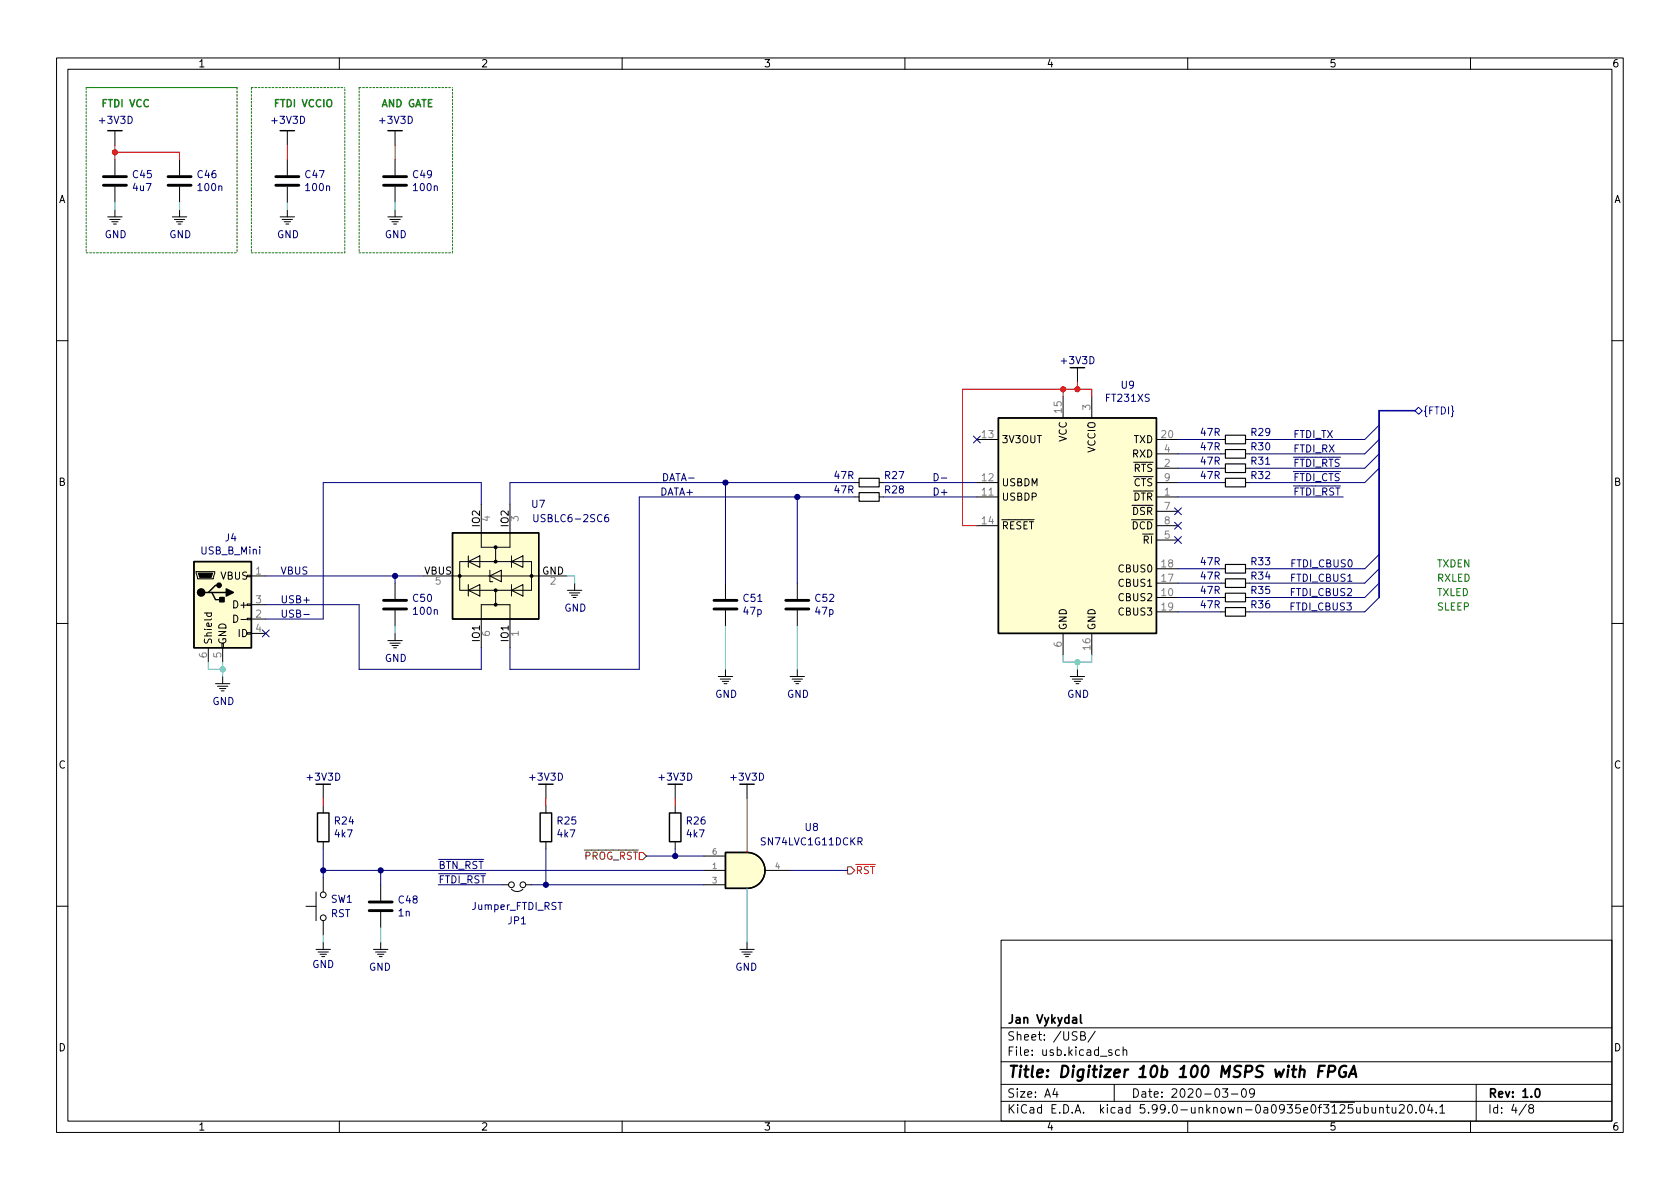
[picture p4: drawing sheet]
<svg xmlns="http://www.w3.org/2000/svg" width="297mm" height="210mm" viewBox="0 0 297 210" stroke-linecap="round" stroke-linejoin="round" font-family="sans-serif">
<g fill="none" stroke="#000" stroke-width=".18">
<path d="M10 10.2h277v190.1h-277zM12 12.2h273v186.1h-273zM60 10.2v2M110 10.2v2M160 10.2v2M210 10.2v2M260 10.2v2M19 38.3h2.6M19.4 38.8h1.8M19.8 39.2h1.1M20.1 39.6h.5M20.3 23.1v2.5"/>
<path d="M20.3 28.2v2.8M20.3 33v2.8M20.3 37.1v1.2M30.5 38.3h2.5M30.8 38.8h1.9M31.2 39.2h1.1M31.5 39.6h.5M31.7 28.2v2.8M31.7 33v2.8M31.7 37.1v1.2M49.5 38.3h2.6M49.9 38.8h1.8"/>
<path d="M50.2 39.2h1.2M50.5 39.6h.6M50.8 23.1v2.5M50.8 28.2v2.8M50.8 33v2.8M50.8 37.1v1.2M68.6 38.3h2.5M68.9 38.8h1.9M69.3 39.2h1.1M69.6 39.6h.5M69.8 23.1v2.5M69.8 28.2v2.8"/>
<path d="M69.8 33v2.8M69.8 37.1v1.2M10 60.2h2M172.7 77.7h3.8M188 70.1v3.8M190.5 65v2.6M193 70.1v3.8M204.5 77.7h3.8M215.9 77.7h.8M220.2 77.7h.8M285 60.2h2M81.3 99.3h12.7v5.1h-12.7z"/>
<path d="M82.8 99.3l2-1v2zM82.8 98.3v2M85.1 89.1v7.7h2.5v2.5M90.2 89.1v7.7h-2.6M90.4 99.3l2.1-1v2zM90.4 98.3v2M151.1 87.9h.8M151.1 85.3h.8M155.4 87.9h.8M155.4 85.3h.8M172.7 87.9h3.8M172.7 85.3h3.8"/>
<path d="M172.7 93h3.8M204.5 87.9h3.8M204.5 85.3h3.8M204.5 93h3.8M204.5 82.8h3.8M204.5 80.3h3.8M204.5 95.5h3.8M204.5 90.4h3.8M215.9 85.3h.8M215.9 82.8h.8M215.9 80.3h.8M220.2 85.3h.8"/>
<path d="M220.2 82.8h.8M220.2 80.3h.8M10 110.2h2M34.7 101.1h3.3v.2l-.3 1.1h-2.8zM36.1 108.4h1.3M36.6 108.4v.4l.2 .2 .5-.1v-.5M36.8 114.5v2.6M39.4 114.5v2.6M39.4 119.6v1.3M41.3 108.8a.64 .64 0 0 1 .8 .6 .64 .64 0 0 1-.8 .6zM43.7 101.7h.7v.3h-.7zM44.4 106.9h2.6"/>
<path d="M44.4 101.8h2.6M44.4 109.5h2.6M44.4 112h2.6M68.6 113.3h2.5M68.9 113.7h1.9M69.3 114.1h1.1M69.6 114.5h.5M69.8 103.1v2.8M69.8 107.9v2.8M69.8 112v1.3M74.9 101.8h25.4M82.8 104.4l2-1v2z"/>
<path d="M82.8 103.4v2M86.6 101.8l2-1v2.1zM86.6 100.8v2.1h.5M87.6 104.4v2.5h-2.5v7.6M87.6 106.9h2.6v7.6M90.4 104.4l2.1-1v2zM90.4 103.4v2M100.3 104.4h2.6M100.7 104.8h1.8M101 105.3h1.2M101.3 105.7h.6M101.6 103.1v1.3"/>
<path d="M127 119.6h2.5M128.3 103.1v2.8M128.3 107.9v2.8M128.3 118.4v1.2M139.7 119.6h2.5M141 103.1v2.8M141 107.9v2.8M141 118.4v1.2M188 112v3.8M189.2 119.6h2.6M190.5 118.4v1.2M193 112v3.8"/>
<path d="M204.5 105.7h3.8M204.5 103.1h3.8M204.5 100.6h3.8M204.5 108.2h3.8M215.9 105.7h.8M215.9 103.1h.8M215.9 100.6h.8M215.9 108.2h.8M220.2 105.7h.8M220.2 103.1h.8M220.2 100.6h.8M220.2 108.2h.8"/>
<path d="M285 110.2h2M38.1 120.9h2.5M38.5 121.4h1.8M38.8 121.8h1.1M39.1 122.2h.5M57.1 138.7v2.5M96.5 138.7v2.5M119.4 138.7v2.5M127.4 120.1h1.8M127.7 120.5h1.1M128 120.9h.5M132.1 138.7v2.5"/>
<path d="M140.1 120.1h1.8M140.4 120.5h1.1M140.7 120.9h.5M189.6 120.1h1.8M189.9 120.5h1.2M190.2 120.9h.6M55.9 157.7v5.1M57.1 142.5v1.3M57.1 148.8v1.3M57.1 155.2v2.5M67.3 156.5v2.8M88.9 156.5h1"/>
<path d="M90.4 157.2a1.45 1.45 0 0 0 2.1 0M93 156.5h1M96.5 142.5v1.3M96.5 148.8v1.3M119.4 142.5v1.3M119.4 148.8v1.3M124.5 156.5h3.8M124.5 153.9h3.8M124.5 151.4h3.8M135.3 153.9h4.4M10 160.2h2M54.1 160.3h1.8"/>
<path d="M55.9 167.9h2.5M56.2 168.3h1.9M56.6 168.8h1.1M56.9 169.2h.5M57.1 162.8v2.5M57.1 166.6v1.3M66 167.9h2.6M66.4 168.3h1.8M66.8 168.8h1.1M67.1 169.2h.5M67.3 161.3v2.8M67.3 166.6v1.3"/>
<path d="M130.8 167.9h2.5M131.2 168.3h1.8M131.5 168.8h1.1M131.8 169.2h.5M132.1 166.6v1.3M177 166.3h108v32h-108zM285 160.2h2M60 198.3v2M110 198.3v2M160 198.3v2M177 194.8h108M177 191.8h108"/>
<path d="M177 187.8h108M177 181.8h108M186.5 192.5l-.4 1h1M186.9 193v1M191.1 183.1h.5l.2-.1 .1-.3-.2-.2-.6-.1v1.5h.5l.3-.3a.39 .39 0 0 0-.3-.5M193.6 182.4l-1.2 1.9M196.6 185.7l-.4-.1-.2 .2 .1 .3 .5 .1v.4h-.6M197 191.8v3M197.9 185.7l-.4-.1-.3 .3v.4l.2 .3h.5M198.6 185.8l.2-.2 .3 .1 .1 .9M198.6 185.1v1.5M210 198.3v2"/>
<path d="M216.1 192.5h1l-.5 .6 .4 .1v.7l-.2 .1h-.4l-.3-.1M217.7 193.5h1.2M219.7 192.6l.2-.1a.81 .81 0 0 1 .5 .7 .81 .81 0 0 1-.3 .8h-.1a.81 .81 0 0 1-.6-.6 .81 .81 0 0 1 .3-.8zM221.8 193.2l-.3 .3-.4-.1-.2-.2 .2-.6 .4-.1 .2 .2a.99 .99 0 0 1-.3 1.3h-.3M242.6 195.8v1h.4l.2-.1M243.2 195.8v1M243.9 196l.2-.2 .4 .1 .1 .9M243.9 195.8v1M245.1 195.8h.5M245.3 195.3v1.3l.3 .2M246.1 195.8l.1 1h.4l.2-.1M246.8 195.8v1"/>
<path d="M247.4 195.5l.6-.2 .2 .2 .1 .3-.9 1h.9M249 195.5l.2-.2a.81 .81 0 0 1 .6 .7 .81 .81 0 0 1-.3 .8h-.1a.81 .81 0 0 1-.4-1.3zM250.4 196.7v.1M251.2 195.4l.2-.1a.81 .81 0 0 1 .5 .7 .81 .81 0 0 1-.3 .8h-.1a.81 .81 0 0 1-.6-.6 .81 .81 0 0 1 .3-.8zM252.8 195.3l-.4 1h1M253.1 195.8v1M253.9 196.7v.1M254.6 195.8l.4-.5v1.5M254.6 196.8h.8M260 198.3v2M261 191.8v6.5M269.9 195.3l-1.3 1.9"/>
<path d="M270.6 196l-.3-.3 .1-.2 .2-.2 .4 .1 .2 .2-.1 .2-.7 .2-.1 .3v.2l.3 .3h.4l.2-.3-.1-.4-.2-.1"/>
<circle cx="57.2" cy="158.2" r=".51"/>
<circle cx="90.4" cy="156.5" r=".51"/>
<circle cx="92.5" cy="156.5" r=".51"/>
<circle cx="57.2" cy="162.3" r=".51"/>
</g>
<path d="M191.1 179.4v1.3l.2 .2M271.6 192.6l.2-.1a.82 .82 0 0 1 .6 .7 .82 .82 0 0 1-.3 .8h-.2a.81 .81 0 0 1-.6-.6 .81 .81 0 0 1 .3-.8z" fill="none" stroke="#000" stroke-width=".3"/>
<path d="M233.2 189.4h.6M234.2 188.5h-.9l-.3 2M234.9 189.5h.7a.55 .55 0 0 0 .5-.5 .55 .55 0 0 0-.3-.5h-.8l-.2 2M238 188.6a1.02 1.02 0 0 0-1.2 .6 1.02 1.02 0 0 0 .5 1.3l.6-.2 .1-.7h-.4M238.5 190.5l.9-2 .4 2M238.7 189.9h1" fill="none" stroke="#000" stroke-width=".4"/>
<g fill="none" stroke="#000" stroke-width=".51">
<path d="M18.3 32.8h4.1M18.3 31.2h4.1M29.7 32.8h4.1M29.7 31.2h4.1M48.8 32.8h4M48.8 31.2h4M67.8 32.8h4.1M67.8 31.2h4.1M67.8 107.7h4.1M67.8 106.2h4.1M126.2 107.7h4.1M126.2 106.2h4.1"/>
<path d="M138.9 107.7h4.1M138.9 106.2h4.1M65.3 159.5h4M65.3 161h4"/>
</g>
<g fill="none" stroke="#000" stroke-width=".25">
<path d="M19 23.1h2.6M49.5 23.1h2.6M68.6 23.1h2.5M176.5 73.9h28v38.1h-28zM34.3 99.3h10.1v15.2h-10.1zM80 94.2h15.2v15.3h-15.2zM36.8 104.8h.7l.6 1.2h1.3M37.5 104.8h2.5M38.7 103.5h-.6l-1.3 1.3h-.6M56.1 143.8h2.1v5h-2.1zM95.5 143.8h2v5h-2zM118.4 143.8h2v5h-2z"/>
<path d="M128.3 150.7h3.8a3.2 3.2 0 0 1 3.2 3.2 3.2 3.2 0 0 1-3.2 3.2h-3.8z"/>
</g>
<g fill="#fffed0" stroke="#fffed0" stroke-width=".18">
<path d="M176.5 73.9h28v38.1h-28z"/>
<path d="M80 94.2h15.2v15.3h-15.2z"/>
<path d="M34.3 99.3h10.1v15.2h-10.1z"/>
<path d="M132.1 150.7a3.2 3.2 0 0 1 3.2 3.2 3.2 3.2 0 0 1-3.2 3.2z"/>
<path d="M128.3 150.7h3.8v6.4h-3.8z"/>
</g>
<path d="M216.7 77h3.5v1.5h-3.5zM216.7 79.5h3.5v1.5h-3.5zM151.9 87.1h3.5v1.5h-3.5zM151.9 84.6h3.5v1.5h-3.5zM216.7 84.6h3.5v1.5h-3.5zM216.7 82h3.5v1.6h-3.5zM216.7 99.8h3.5v1.5h-3.5zM216.7 102.4h3.5v1.5h-3.5zM216.7 104.9h3.5v1.5h-3.5zM216.7 107.4h3.5v1.6h-3.5z" fill="none" stroke="#000" stroke-width=".2"/>
<g fill="#000" stroke="#000" stroke-width=".18">
<path d="M35.1 101.3h2.5l-.3 .8h-2z"/>
<circle cx="87.6" cy="99.3" r=".25"/>
<circle cx="87.6" cy="96.8" r=".25"/>
<circle cx="81.3" cy="101.8" r=".25"/>
<circle cx="87.6" cy="106.9" r=".25"/>
<circle cx="87.6" cy="104.4" r=".25"/>
<circle cx="94" cy="101.8" r=".25"/>
</g>
<path d="M172.1 77.1l1.2 1.2M173.3 77.1l-1.2 1.2M94.4 91v1l.2 .3h.3l.2-.3v-1M107.5 91l-.4 .1a.86 .86 0 0 0 0 1.2l.5-.2v-.4l-.2-.2h-.4l-.1 .2M207.7 94.9l1.2 1.2M207.7 92.3l1.2 1.3M207.7 89.8l1.2 1.2M208.9 94.9l-1.2 1.2M208.9 92.3l-1.2 1.3M208.9 89.8l-1.2 1.2M46.4 111.4l1.2 1.2M47.6 111.4l-1.2 1.2" fill="none" stroke="#000084" stroke-width=".18"/>
<g fill="#000" stroke="#000" stroke-width=".25">
<path d="M38.9 105.7h.7v.7h-.7zM40 104.1l1.3 .7-1.3 .6z"/>
<circle cx="35.6" cy="104.8" r=".63"/>
<circle cx="38.7" cy="103.5" r=".38"/>
</g>
<path d="M250.2 72.6l.6-.6 .7 .6-.7 .7z" fill="none" stroke="#00f" stroke-width=".18"/>
<path d="M149.9 153.3h.6l.6 .6-.6 .7h-.6z" fill="none" stroke="#800000" stroke-width=".18"/>
<g fill="none" stroke="#000080" stroke-width=".18">
<path d="M208.3 77.7h7.6M243.8 77.7l-2.5 2.6h-20.3M243.8 75.2l-2.5 2.5h-20.3M85.1 89.1v-3.8h-28v24.2h-10.1M128.3 85.3v17.8M141 87.9v15.2M151.1 87.9h-38.1v30.5h-22.8v-3.9M151.1 85.3h-60.9v3.8M156.2 85.3h16.5M156.2 87.9h16.5M165.2 83.7a.64 .64 0 0 1 .7 .7 .64 .64 0 0 1-.7 .6zM166.4 84.5h1"/>
<path d="M208.3 85.3h7.6M208.3 82.8h7.6M208.3 80.3h7.6M208.3 87.9h29.2M243.8 98l-2.5 2.6h-20.3M243.8 82.8l-2.5 2.5h-20.3M243.8 80.3l-2.5 2.5h-20.3M47 106.9h16.5v11.5h21.6v-3.9M47 101.8h27.9M53.7 108.7h1M69.8 101.8v1.3M208.3 100.6h7.6"/>
<path d="M208.3 105.7h7.6M208.3 108.2h7.6M208.3 103.1h7.6M243.8 103.1l-2.5 2.6h-20.3M243.8 105.7l-2.5 2.5h-20.3M243.8 100.6l-2.5 2.5h-20.3M57.1 153.9h67.4M57.1 150.1v5.1M67.3 153.9v2.6M77.5 156.5h11.4M94 156.5h30.5M96.5 150.1v6.4"/>
<path d="M114.3 151.4h10.2M119.4 150.1v1.3M139.7 153.9h10.2"/>
</g>
<path d="M15.2 15.5v29.2M41.9 15.5v29.2M44.4 15.5v29.2M44.4 15.5h16.6M63.5 15.5h16.5M63.5 15.5v29.2M15.2 44.7h26.7M44.4 44.7h16.6M61 44.7v-29.2M63.5 44.7h16.5M80 44.7v-29.2" fill="none" stroke="#008000" stroke-width=".18" stroke-dasharray=".3 .3"/>
<path d="M15.2 15.5h26.7" fill="none" stroke="#008000" stroke-width=".18"/>
<path d="M250.2 72.6h-6.4v33.1" fill="none" stroke="#00f" stroke-width=".3"/>
<path d="M20.3 26.9h11.4v1.3M20.3 25.6v2.6M50.8 25.6v2.6M69.8 25.6v2.6M188 68.8v1.3M190.5 67.6v1.2M193 70.1v-1.3h-22.8v24.2h2.5M57.1 141.2v1.3M96.5 141.2v1.3M119.4 141.2v1.3M132.1 141.2v9.5" fill="none" stroke="#f00" stroke-width=".18"/>
<g fill="none" stroke="#1ec7ff" stroke-width=".18">
<path d="M20.3 35.8v1.3M31.7 35.8v1.3M50.8 35.8v1.3M69.8 35.8v1.3M36.8 117.1v1.3h2.6M39.4 117.1v2.5M69.8 110.7v1.3M100.3 101.8h1.3v1.3M128.3 110.7v7.7M141 110.7v7.7M188 115.8v1.3h5v-1.3M190.5 117.1v1.3"/>
<path d="M132.1 157.1v9.5M57.1 165.3v1.3M67.3 164.1v2.5"/>
</g>
<g fill="#f00" stroke="#f00" stroke-width=".18">
<circle cx="20.3" cy="26.9" r=".46"/>
<circle cx="188" cy="68.8" r=".46"/>
<circle cx="190.5" cy="68.8" r=".46"/>
</g>
<g fill="#1ec7ff" stroke="#1ec7ff" stroke-width=".18">
<circle cx="190.5" cy="117.1" r=".46"/>
<circle cx="39.4" cy="118.4" r=".46"/>
</g>
<g fill="#000080" stroke="#000080" stroke-width=".18">
<circle cx="96.5" cy="156.5" r=".46"/>
<circle cx="67.3" cy="153.9" r=".46"/>
<circle cx="119.4" cy="151.4" r=".46"/>
<circle cx="57.1" cy="153.9" r=".46"/>
<circle cx="128.3" cy="85.3" r=".46"/>
<circle cx="141" cy="87.9" r=".46"/>
<circle cx="69.8" cy="101.8" r=".46"/>
</g>
<text font-size="2.8" x="178" y="190.6">Title: Digitizer 10b 100 MSPS with FPGA</text>
<g font-size="2.1">
<text x="178" y="184">Sheet: /USB/</text>
<text x="178" y="181">Jan Vykydal</text>
<text x="178" y="186.7">File: usb.kicad_sch</text>
<text x="178" y="196.9">KiCad E.D.A. kicad 5.99.0-unknown-0a0935e0f3~125~ubuntu20.04.1</text>
<text x="178" y="194.1">Size: A4</text>
<text x="200" y="194.1">Date: 2020-03-09</text>
<text x="263" y="194.1">Rev: 1.0</text>
<text x="263" y="196.9">Id: 4/8</text>
</g>
<g font-size="1.8">
<text x="35" y="11.9">1</text>
<text x="85" y="11.9">2</text>
<text x="135" y="11.9">3</text>
<text x="185" y="11.9">4</text>
<text x="235" y="11.9">5</text>
<text x="285" y="11.9">6</text>
<text x="10.3" y="35.9">A</text>
<text x="285.3" y="35.9">A</text>
<text x="177" y="78.4">3V3OUT</text>
<text x="188.6" y="78.2" transform="rotate(-90 188.6 78.2)">VCC</text>
<text x="193.7" y="80" transform="rotate(-90 193.7 80)">VCCIO</text>
<text x="200.2" y="80.9">RXD</text>
<text x="200.4" y="83.4">~RTS</text>
<text x="200.4" y="78.4">TXD</text>
<text x="10.3" y="85.9">B</text>
<text x="177" y="88.5">USBDP</text>
<text x="177" y="86">USBDM</text>
<text x="200.3" y="88.5">~DTR</text>
<text x="200.4" y="86">~CTS</text>
<text x="285.3" y="85.9">B</text>
<text x="84.8" y="93.1" transform="rotate(-90 84.8 93.1)">IO2</text>
<text x="89.9" y="93.1" transform="rotate(-90 89.9 93.1)">IO2</text>
<text x="177" y="93.6">~RESET</text>
<text x="200.1" y="93.6">~DCD</text>
<text x="200.2" y="91.1">~DSR</text>
<text x="75" y="101.6">VBUS</text>
<text x="95.8" y="101.6">GND</text>
<text x="198" y="101.2">CBUS0</text>
<text x="202.2" y="96.1">~RI</text>
<text x="39" y="102.5">VBUS</text>
<text x="41.6" y="107.6">D+</text>
<text x="198" y="106.3">CBUS2</text>
<text x="198" y="103.8">CBUS1</text>
<text x="42.1" y="110.1">D-</text>
<text x="42.2" y="112.6">ID</text>
<text x="84.8" y="113.4" transform="rotate(-90 84.8 113.4)">IO1</text>
<text x="89.9" y="113.4" transform="rotate(-90 89.9 113.4)">IO1</text>
<text x="188.6" y="111.5" transform="rotate(-90 188.6 111.5)">GND</text>
<text x="193.7" y="111.5" transform="rotate(-90 193.7 111.5)">GND</text>
<text x="198" y="108.8">CBUS3</text>
<text x="37.5" y="114" transform="rotate(-90 37.5 114)">Shield</text>
<text x="40" y="114" transform="rotate(-90 40 114)">GND</text>
<text x="10.3" y="135.9">C</text>
<text x="285.3" y="135.9">C</text>
<text x="10.3" y="185.9">D</text>
<text x="285.3" y="185.9">D</text>
<text x="35" y="199.9">1</text>
<text x="85" y="199.9">2</text>
<text x="135" y="199.9">3</text>
<text x="185" y="199.9">4</text>
<text x="235" y="199.9">5</text>
<text x="285" y="199.9">6</text>
</g>
<g font-size="1.8" fill="#000084">
<text x="17.7" y="21.9">+3V3D</text>
<text x="48.2" y="21.9">+3V3D</text>
<text x="67.2" y="21.9">+3V3D</text>
<text x="23.6" y="33.8">4u7</text>
<text x="35.1" y="33.8">100n</text>
<text x="54.2" y="33.8">100n</text>
<text x="73.2" y="33.8">100n</text>
<text x="18.5" y="42.1">GND</text>
<text x="29.9" y="42.1">GND</text>
<text x="49" y="42.1">GND</text>
<text x="68" y="42.1">GND</text>
<text x="187.8" y="64.4">+3V3D</text>
<text x="195.7" y="71">FT231XS</text>
<text x="212.4" y="77.1">47R</text>
<text x="212.4" y="79.6">47R</text>
<text x="212.4" y="82.2">47R</text>
<text x="147.6" y="87.2">47R</text>
<text x="147.6" y="84.7">47R</text>
<text x="212.4" y="84.7">47R</text>
<text x="94.9" y="92.3">USBLC6-2SC6</text>
<text x="35.6" y="98">USB_B_Mini</text>
<text x="212.4" y="99.9">47R</text>
<text x="212.4" y="102.5">47R</text>
<text x="212.4" y="105">47R</text>
<text x="212.4" y="107.6">47R</text>
<text x="73.2" y="108.7">100n</text>
<text x="99.8" y="108.1">GND</text>
<text x="131.5" y="108.7">47p</text>
<text x="144.2" y="108.7">47p</text>
<text x="68" y="117">GND</text>
<text x="37.5" y="124.7">GND</text>
<text x="126.4" y="123.4">GND</text>
<text x="139.1" y="123.4">GND</text>
<text x="188.7" y="123.4">GND</text>
<text x="54.4" y="138">+3V3D</text>
<text x="93.8" y="138">+3V3D</text>
<text x="116.7" y="138">+3V3D</text>
<text x="129.4" y="138">+3V3D</text>
<text x="59.3" y="148.1">4k7</text>
<text x="98.6" y="148.1">4k7</text>
<text x="121.5" y="148.1">4k7</text>
<text x="134.8" y="149.5">SN74LVC1G11DCKR</text>
<text x="83.5" y="160.9">Jumper_FTDI_RST</text>
<text x="58.5" y="162.2">RST</text>
<text x="70.5" y="162">1n</text>
<text x="55.2" y="171.2">GND</text>
<text x="65.2" y="171.6">GND</text>
<text x="130" y="171.6">GND</text>
</g>
<g font-size="1.8" fill="#008000">
<text x="17.8" y="18.9">FTDI VCC</text>
<text x="48.3" y="18.9">FTDI VCCIO</text>
<text x="67.3" y="18.9">AND GATE</text>
<text x="254" y="100.3">TXDEN</text>
<text x="254" y="107.9">SLEEP</text>
<text x="254" y="105.4">TXLED</text>
<text x="254" y="102.9">RXLED</text>
</g>
<g font-size="1.8" fill="#000080">
<text x="23.5" y="31.5">C45</text>
<text x="35" y="31.5">C46</text>
<text x="54" y="31.5">C47</text>
<text x="73.1" y="31.5">C49</text>
<text x="198.3" y="68.7">U9</text>
<text x="221.3" y="77.1">R29</text>
<text x="228.6" y="77.5">FTDI_TX</text>
<text x="221.3" y="79.6">R30</text>
<text x="221.3" y="82.2">R31</text>
<text x="228.6" y="80">FTDI_RX</text>
<text x="228.6" y="82.5">~FTDI_RTS</text>
<text x="94" y="89.8">U7</text>
<text x="116.7" y="87.6">DATA+</text>
<text x="117" y="85.1">DATA-</text>
<text x="156.5" y="87.2">R28</text>
<text x="156.5" y="84.7">R27</text>
<text x="164.8" y="87.6">D+</text>
<text x="221.3" y="84.7">R32</text>
<text x="228.6" y="87.6">~FTDI_RST</text>
<text x="228.6" y="85.1">~FTDI_CTS</text>
<text x="39.8" y="95.7">J4</text>
<text x="49.5" y="101.6">VBUS</text>
<text x="221.3" y="99.9">R33</text>
<text x="228" y="100.3">FTDI_CBUS0</text>
<text x="49.5" y="106.7">USB+</text>
<text x="73.1" y="106.4">C50</text>
<text x="131.5" y="106.4">C51</text>
<text x="144.2" y="106.4">C52</text>
<text x="221.3" y="102.5">R34</text>
<text x="221.3" y="105">R35</text>
<text x="221.3" y="107.6">R36</text>
<text x="227.9" y="107.9">FTDI_CBUS3</text>
<text x="228" y="105.4">FTDI_CBUS2</text>
<text x="228" y="102.9">FTDI_CBUS1</text>
<text x="49.5" y="109.2">USB-</text>
<text x="59.2" y="145.8">R24</text>
<text x="98.6" y="145.8">R25</text>
<text x="121.5" y="145.8">R26</text>
<text x="142.4" y="146.9">U8</text>
<text x="77.5" y="153.7">~BTN_RST</text>
<text x="58.5" y="159.6">SW1</text>
<text x="70.5" y="159.8">C48</text>
<text x="77.5" y="156.2">~FTDI_RST</text>
<text x="89.9" y="163.4">JP1</text>
</g>
<g font-size="1.8" fill="#808080">
<text x="173.6" y="77.5">13</text>
<text x="187.7" y="73" transform="rotate(-90 187.7 73)">15</text>
<text x="192.8" y="72.5" transform="rotate(-90 192.8 72.5)">3</text>
<text x="205.4" y="77.5">20</text>
<text x="205.9" y="82.5">2</text>
<text x="205.9" y="80">4</text>
<text x="173.6" y="87.6">11</text>
<text x="173.6" y="85.1">12</text>
<text x="205.9" y="87.6">1</text>
<text x="205.9" y="85.1">9</text>
<text x="86.6" y="92.2" transform="rotate(-90 86.6 92.2)">4</text>
<text x="91.7" y="92.2" transform="rotate(-90 91.7 92.2)">3</text>
<text x="173.6" y="92.7">14</text>
<text x="205.9" y="95.2">5</text>
<text x="205.9" y="90.2">7</text>
<text x="205.9" y="92.7">8</text>
<text x="45.2" y="101.6">1</text>
<text x="205.4" y="100.3">18</text>
<text x="45.2" y="106.7">3</text>
<text x="77" y="103.4">5</text>
<text x="97.3" y="103.4">2</text>
<text x="205.4" y="105.4">10</text>
<text x="205.4" y="102.9">17</text>
<text x="205.4" y="107.9">19</text>
<text x="45.2" y="109.2">2</text>
<text x="45.2" y="111.8">4</text>
<text x="86.6" y="112.5" transform="rotate(-90 86.6 112.5)">6</text>
<text x="91.7" y="112.5" transform="rotate(-90 91.7 112.5)">1</text>
<text x="36.6" y="116.3" transform="rotate(-90 36.6 116.3)">6</text>
<text x="39.1" y="116.3" transform="rotate(-90 39.1 116.3)">5</text>
<text x="187.7" y="114.4" transform="rotate(-90 187.7 114.4)">6</text>
<text x="192.8" y="114.9" transform="rotate(-90 192.8 114.9)">16</text>
</g>
<text font-size="1.8" fill="#00f" x="251.6" y="73.3">{FTDI}</text>
<g font-size="1.8" fill="#800000">
<text x="103.2" y="152">~PROG_RST</text>
<text x="151.2" y="154.6">~RST</text>
</g>
<g font-size="1.4" fill="#808080">
<text x="126" y="153.7">1</text>
<text x="126" y="151.1">6</text>
<text x="137.1" y="153.7">4</text>
<text x="126" y="156.2">3</text>
</g>
</svg>
